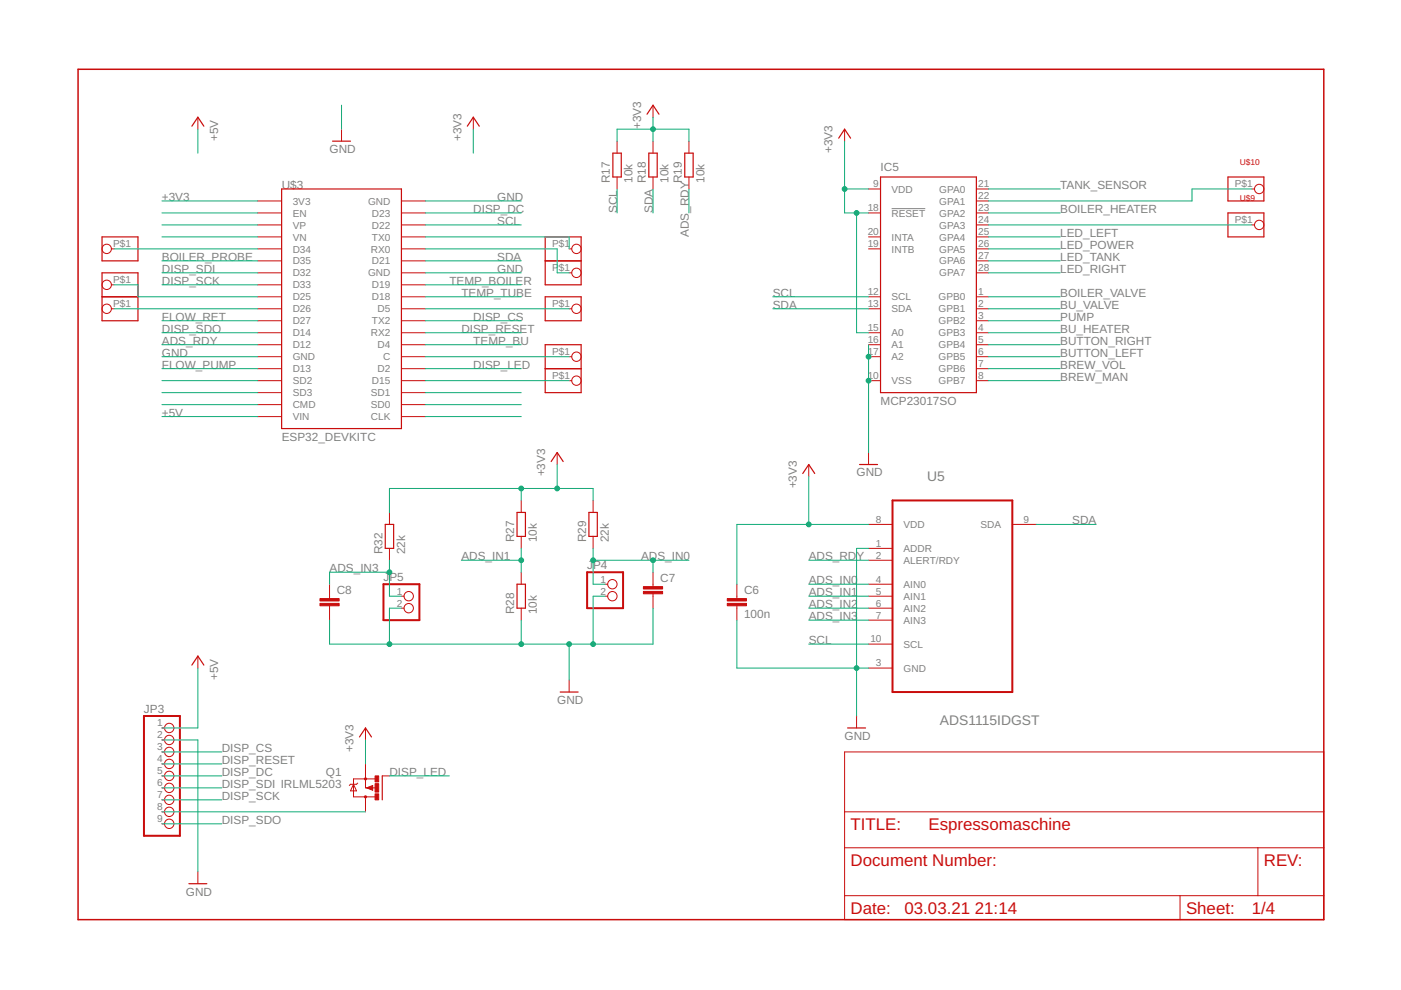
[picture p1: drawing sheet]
<svg xmlns="http://www.w3.org/2000/svg" width="297mm" height="210mm" viewBox="0 0 297 210" stroke-linecap="round" stroke-linejoin="round" font-family="sans-serif">
<path d="M189 44.2h7.2" fill="none" stroke="#808080" stroke-width=".21"/>
<g fill="none" stroke="#c90d0c" stroke-width=".42">
<path d="M189.2 106.1h25.4v40.6h-25.4zM81.3 123.9h7.6v7.6h-7.6zM124.5 121.3h7.6v7.6h-7.6zM30.5 151.8h7.6v25.4h-7.6z"/>
<circle cx="77.5" cy="169" r=".13"/>
<circle cx="77.5" cy="165.1" r=".13"/>
</g>
<g fill="none" stroke="#c90d0c" stroke-width=".21">
<path d="M42 24.8v2.6M72.4 27.4v2.5M100.4 24.8v2.6M130.8 29.9v2.6M130.8 37.5v2.6M138.5 22.3v2.5M138.5 29.9v2.6M138.5 37.5v2.6M146.1 29.9v2.6M146.1 37.5v2.6M179.1 27.4v2.5M23.6 52.8h.6"/>
<path d="M54.7 45.1h5M54.7 50.2h5M54.7 52.8h5M54.7 42.6h5M54.7 47.7h5M54.7 55.3h5M54.7 57.8h5M85.1 45.1h5.1M85.1 50.2h5.1M85.1 52.8h5.1M85.1 42.6h5.1M85.1 47.7h5.1"/>
<path d="M85.1 55.3h5.1M85.1 57.8h5.1M120.7 52.8h.5M120.7 57.8h.5M184.1 45.1h2.6M184.1 50.2h2.6M184.1 52.8h2.6M184.1 40.1h2.6M207 45.1h2.5M207 50.2h2.5M207 52.8h2.5M207 40.1h2.5"/>
<path d="M207 42.6h2.5M207 47.7h2.5M207 55.3h2.5M207 57.8h2.5M265.4 40.1h.6M265.4 47.7h.6M23.6 65.5h.6M23.6 60.4h.6M54.7 62.9h5M54.7 65.5h5M54.7 70.5h5M54.7 73.1h5"/>
<path d="M54.7 75.6h5M54.7 68h5M54.7 78.2h5M54.7 60.4h5M85.1 62.9h5.1M85.1 65.5h5.1M85.1 70.5h5.1M85.1 73.1h5.1M85.1 75.6h5.1M85.1 68h5.1M85.1 78.2h5.1M85.1 60.4h5.1"/>
<path d="M120.7 65.5h.5M120.7 75.6h.5M184.1 62.9h2.6M184.1 65.5h2.6M184.1 70.5h2.6M184.1 73.1h2.6M184.1 75.6h2.6M207 62.9h2.5M207 65.5h2.5M207 70.5h2.5M207 73.1h2.5M207 75.6h2.5"/>
<path d="M207 68h2.5M207 78.2h2.5M54.7 80.7h5M54.7 88.3h5M54.7 83.2h5M54.7 85.8h5M85.1 80.7h5.1M85.1 88.3h5.1M85.1 83.2h5.1M85.1 85.8h5.1M118.1 95.9v2.6M120.7 80.7h.5"/>
<path d="M171.5 98.5v2.5M184.1 80.7h2.6M184.1 95.9v2.6M207 80.7h2.5M82.6 108.6v2.6M82.6 116.3v2.5M110.5 106.1v2.5M110.5 113.7v2.6M125.8 106.1v2.5M125.8 113.7v2.6M184.1 111.2h5.1M184.1 116.3h5.1"/>
<path d="M184.1 118.8h5.1M214.6 111.2h5.1M42 139.1v2.5M69.9 123.9v3M69.9 128.4v3.1M85.1 126.4h.6M85.1 128.9h.6M110.5 121.3v2.6M110.5 128.9v2.6M128.3 123.9h.5M128.3 126.4h.5M138.5 121.3v3.1"/>
<path d="M138.5 125.9v3M156.2 123.9v3M156.2 128.4v3.1M184.1 123.9h5.1M184.1 126.4h5.1M184.1 128.9h5.1M184.1 131.5h5.1M184.1 136.6h5.1M34.3 154.3h.6M34.3 156.9h.6M34.3 159.4h.6M77.5 154.3v2.6"/>
<path d="M120.7 144.2v2.5M179.1 159.4h101.6v35.6h-101.6zM181.6 151.8v2.5M184.1 141.6h5.1M34.3 162h.6M34.3 164.5h.6M34.3 167h.6M34.3 169.6h.6M34.3 172.1h.6M34.3 174.7h.6M75 166.3l.6 1.4h-1.3zM75.8 166l-.2 .3h-1.3l-.2 .2"/>
<path d="M77.5 162v5h.3M77.5 169v3.1M77.7 167l1.3-.5v1.1zM78.9 167h.9M79.5 165.1h-4.5v3.9h4.5M81 164.5h1.6M179.1 172.1h101.6M179.1 179.7h101.6M266.7 179.7v10.2M42 184.8v2.6M179.1 189.9h101.6M250.2 189.9v5.1"/>
<circle cx="22.6" cy="52.8" r=".99"/>
<circle cx="122.2" cy="52.8" r=".99"/>
<circle cx="122.2" cy="57.8" r=".99"/>
<circle cx="267" cy="47.7" r="1"/>
<circle cx="267" cy="40.1" r="1"/>
<circle cx="22.6" cy="60.4" r=".99"/>
<circle cx="22.6" cy="65.5" r=".99"/>
<circle cx="122.2" cy="65.5" r=".99"/>
<circle cx="122.2" cy="75.6" r=".99"/>
<circle cx="122.2" cy="80.7" r=".99"/>
<circle cx="86.7" cy="128.9" r=".99"/>
<circle cx="86.7" cy="126.4" r=".99"/>
<circle cx="129.8" cy="126.4" r=".99"/>
<circle cx="129.8" cy="123.9" r=".99"/>
<circle cx="35.9" cy="154.3" r=".99"/>
<circle cx="35.9" cy="156.9" r=".99"/>
<circle cx="35.9" cy="159.4" r=".99"/>
<circle cx="35.9" cy="164.5" r=".99"/>
<circle cx="35.9" cy="174.7" r=".99"/>
<circle cx="35.9" cy="162" r=".99"/>
<circle cx="35.9" cy="172.1" r=".99"/>
<circle cx="35.9" cy="169.6" r=".99"/>
<circle cx="35.9" cy="167" r=".99"/>
</g>
<g fill="none" stroke="#c90d0c" stroke-width=".25">
<path d="M40.7 26.8l1.3-2 1.2 2M70.5 29.9h3.8M99.1 26.8l1.3-2 1.2 2M129.9 32.5h1.8v5h-1.8zM137.2 24.2l1.3-1.9 1.2 1.9M137.6 32.5h1.7v5h-1.7zM145.2 32.5h1.8v5h-1.8zM177.8 29.3l1.3-1.9 1.2 1.9M186.7 37.5h20.3v45.7h-20.3zM260.3 37.5h7.7v5.1h-7.7zM21.6 50.2h7.7v5.1h-7.7zM21.6 57.8h7.7v10.2h-7.7z"/>
<path d="M59.7 40.1h25.4v50.8h-25.4zM115.6 50.2h7.6v10.2h-7.6zM115.6 55.3h7.6M260.3 45.1h7.7v5.1h-7.7zM21.6 62.9h7.7M115.6 73.1h7.6v10.1h-7.6zM115.6 62.9h7.6v5.1h-7.6zM115.6 78.2h7.6M116.9 97.9l1.2-2 1.3 2M182.2 98.5h3.9M81.7 111.2h1.8v5.1h-1.8zM109.6 108.6h1.8v5.1h-1.8z"/>
<path d="M124.9 108.6h1.7v5.1h-1.7zM170.2 100.4l1.3-1.9 1.2 1.9M109.6 123.9h1.8v5h-1.8zM40.7 141l1.3-1.9 1.2 1.9M76.2 156.3l1.3-2 1.3 2M118.8 146.7h3.8M179.7 154.3h3.8M81 164.5v5.1M40 187.4h3.9"/>
</g>
<path d="M16.6 14.7h264.1v180.3h-264.1zM78.9 166.8l-.9 .2 .9 .3v-.3h-.3" fill="none" stroke="#c90d0c" stroke-width=".32"/>
<g fill="#c90d0c" stroke="#c90d0c" stroke-width=".21">
<path d="M79.5 164.5h.8v1.3h-.8z"/>
<path d="M79.5 168.3h.8v1.3h-.8z"/>
<path d="M79.5 166.2h.8v1.7h-.8z"/>
<path d="M154.2 127.9h4.1v.5h-4.1z"/>
<path d="M154.2 126.9h4.1v.5h-4.1z"/>
<path d="M136.4 125.4h4.1v.5h-4.1z"/>
<path d="M136.4 124.4h4.1v.5h-4.1z"/>
<path d="M67.8 127.9h4.1v.5h-4.1z"/>
<path d="M67.8 126.9h4.1v.5h-4.1z"/>
</g>
<g fill="none" stroke="#0dab76" stroke-width=".21">
<path d="M42 27.4v5.1M72.4 22.3v5.1M100.4 27.4v5.1M130.8 29.9v-2.5h15.3v2.5M138.5 24.8v5.1M179.1 29.9v15.2h5M24.2 52.8h30.5M34.3 42.6h20.4M34.3 57.8h20.4M34.3 50.2h20.4M34.3 55.3h20.4M34.3 45.1h20.4"/>
<path d="M34.3 47.7h20.4M90.2 42.6h20.3M90.2 57.8h20.3M90.2 52.8h27.9v5h2.6M90.2 50.2h30.5v2.6M90.2 55.3h20.3M90.2 45.1h20.3M90.2 47.7h20.3M130.8 40.1v5M138.5 40.1v5M146.1 40.1v5M179.1 40.1h5"/>
<path d="M181.6 45.1v25.4h2.5M209.5 57.8h15.3M209.5 50.2h15.3M209.5 52.8h15.3M209.5 55.3h15.3M209.5 45.1h15.3M209.5 40.1h15.3M209.5 47.7h55.9M265.4 40.1h-12.7v2.5h-43.2M24.2 60.4h5.1v2.5h25.4M24.2 65.5h30.5M34.3 75.6h20.4"/>
<path d="M34.3 70.5h20.4M34.3 68h20.4M34.3 78.2h20.4M34.3 73.1h20.4M34.3 60.4h20.4M90.2 75.6h30.5M90.2 70.5h20.3M90.2 68h20.3M90.2 62.9h20.3M90.2 65.5h30.5M90.2 78.2h20.3M90.2 73.1h20.3"/>
<path d="M90.2 60.4h20.3M163.9 62.9h20.2M163.9 65.5h20.2M184.1 73.1v22.8M209.5 75.6h15.3M209.5 70.5h15.3M209.5 68h15.3M209.5 62.9h15.3M209.5 65.5h15.3M209.5 78.2h15.3M209.5 73.1h15.3M34.3 88.3h20.4"/>
<path d="M34.3 80.7h20.4M34.3 83.2h20.4M34.3 85.8h20.4M90.2 88.3h20.3M90.2 80.7h30.5M90.2 83.2h20.3M90.2 85.8h20.3M118.1 98.5v5.1M209.5 80.7h15.3M82.6 118.8v7.6h2.5M97.8 118.8h12.7M110.5 103.6v2.5"/>
<path d="M110.5 116.3v5M125.8 106.1v-2.5h-43.2v5M125.8 116.3v7.6h2.5M125.8 118.8h20.3M138.5 118.8v2.5M171.5 101v10.2M171.5 118.8h12.6M184.1 116.3h-2.5v35.5M184.1 111.2h-27.9v12.7M219.7 111.2h12.7M82.6 121.3h-12.7v2.6M85.1 128.9h-2.5v7.7"/>
<path d="M110.5 131.5v5.1M120.7 136.6v7.6M128.3 126.4h-2.5v10.2M138.5 128.9v7.7h-68.6v-5.1M156.2 131.5v10.1h27.9M171.5 126.4h12.6M171.5 136.6h12.6M171.5 128.9h12.6M171.5 123.9h12.6M171.5 131.5h12.6M34.3 156.9h7.7v27.9M34.3 159.4h12.7"/>
<path d="M42 141.6v12.7h-7.7M77.5 156.9v5.1M34.3 162h12.7M34.3 164.5h12.7M34.3 167h12.7M34.3 169.6h12.7M34.3 174.7h12.7M34.3 172.1h43.2M82.6 164.5h12.7"/>
</g>
<g fill="#0dab76" stroke="#0dab76" stroke-width=".21">
<circle cx="184.1" cy="80.7" r=".51"/>
<circle cx="184.1" cy="75.6" r=".51"/>
<circle cx="181.6" cy="141.6" r=".51"/>
<circle cx="120.7" cy="136.6" r=".51"/>
<circle cx="125.8" cy="136.6" r=".51"/>
<circle cx="110.5" cy="136.6" r=".51"/>
<circle cx="82.6" cy="136.6" r=".51"/>
<circle cx="179.1" cy="40.1" r=".51"/>
<circle cx="181.6" cy="45.1" r=".51"/>
<circle cx="138.5" cy="27.4" r=".51"/>
<circle cx="171.5" cy="111.2" r=".51"/>
<circle cx="118.1" cy="103.6" r=".51"/>
<circle cx="110.5" cy="103.6" r=".51"/>
<circle cx="125.8" cy="118.8" r=".51"/>
<circle cx="138.5" cy="118.8" r=".51"/>
<circle cx="110.5" cy="118.8" r=".51"/>
<circle cx="82.6" cy="121.3" r=".51"/>
</g>
<g font-size="3.6" fill="#c90d0c">
<text x="180.4" y="175.9">TITLE:</text>
<text x="196.9" y="175.9">Espressomaschine</text>
<text x="180.4" y="183.6">Document Number:</text>
<text x="268" y="183.6">REV:</text>
<text x="180.4" y="193.7">Date:</text>
<text x="191.8" y="193.7">03.03.21</text>
<text x="206.7" y="193.7">21:14</text>
<text x="251.5" y="193.7">Sheet:</text>
<text x="265.4" y="193.7">1/4</text>
</g>
<g font-size="2.9" fill="#808080">
<text x="196.6" y="102.1">U5</text>
<text x="199.3" y="153.7">ADS1115IDGST</text>
</g>
<g font-size="2.5" fill="#808080">
<text x="46.3" y="29.9" transform="rotate(-90 46.3 29.9)">+5V</text>
<text x="97.8" y="29.9" transform="rotate(-90 97.8 29.9)">+3V3</text>
<text x="135.9" y="27.4" transform="rotate(-90 135.9 27.4)">+3V3</text>
<text x="69.9" y="32.5">GND</text>
<text x="176.5" y="32.5" transform="rotate(-90 176.5 32.5)">+3V3</text>
<text x="59.7" y="40.1">U$3</text>
<text x="129.3" y="38.8" transform="rotate(-90 129.3 38.8)">R17</text>
<text x="134.1" y="38.8" transform="rotate(-90 134.1 38.8)">10k</text>
<text x="136.9" y="38.8" transform="rotate(-90 136.9 38.8)">R18</text>
<text x="141.7" y="38.8" transform="rotate(-90 141.7 38.8)">10k</text>
<text x="144.6" y="38.8" transform="rotate(-90 144.6 38.8)">R19</text>
<text x="149.4" y="38.8" transform="rotate(-90 149.4 38.8)">10k</text>
<text x="186.7" y="36.3">IC5</text>
<text x="224.8" y="40.1">TANK_SENSOR</text>
<text x="34.3" y="42.6">+3V3</text>
<text x="100.4" y="45.2">DISP_DC</text>
<text x="105.4" y="42.6">GND</text>
<text x="105.4" y="47.7">SCL</text>
<text x="130.8" y="45.2" transform="rotate(-90 130.8 45.2)">SCL</text>
<text x="138.4" y="45.2" transform="rotate(-90 138.4 45.2)">SDA</text>
<text x="224.8" y="45.2">BOILER_HEATER</text>
<text x="146.1" y="50.2" transform="rotate(-90 146.1 50.2)">ADS_RDY</text>
<text x="224.8" y="50.2">LED_LEFT</text>
<text x="224.8" y="52.8">LED_POWER</text>
<text x="34.3" y="55.3">BOILER_PROBE</text>
<text x="34.3" y="57.9">DISP_SDI</text>
<text x="105.4" y="57.9">GND</text>
<text x="105.4" y="55.3">SDA</text>
<text x="224.8" y="55.3">LED_TANK</text>
<text x="224.8" y="57.9">LED_RIGHT</text>
<text x="34.3" y="60.4">DISP_SCK</text>
<text x="95.3" y="60.4">TEMP_BOILER</text>
<text x="97.8" y="62.9">TEMP_TUBE</text>
<text x="163.8" y="62.9">SCL</text>
<text x="163.8" y="65.5">SDA</text>
<text x="224.8" y="62.9">BOILER_VALVE</text>
<text x="224.8" y="65.5">BU_VALVE</text>
<text x="34.3" y="70.5">DISP_SDO</text>
<text x="34.3" y="68">FLOW_RET</text>
<text x="97.8" y="70.5">DISP_RESET</text>
<text x="100.4" y="68">DISP_CS</text>
<text x="224.8" y="70.5">BU_HEATER</text>
<text x="224.8" y="68">PUMP</text>
<text x="34.3" y="75.6">GND</text>
<text x="34.3" y="73.1">ADS_RDY</text>
<text x="100.4" y="73.1">TEMP_BU</text>
<text x="224.8" y="73.1">BUTTON_RIGHT</text>
<text x="224.8" y="75.6">BUTTON_LEFT</text>
<text x="34.3" y="78.2">FLOW_PUMP</text>
<text x="100.4" y="78.2">DISP_LED</text>
<text x="224.8" y="80.7">BREW_MAN</text>
<text x="224.8" y="78.2">BREW_VOL</text>
<text x="34.3" y="88.3">+5V</text>
<text x="186.7" y="85.8">MCP23017SO</text>
<text x="59.7" y="93.4">ESP32_DEVKITC</text>
<text x="115.6" y="101" transform="rotate(-90 115.6 101)">+3V3</text>
<text x="181.6" y="101">GND</text>
<text x="168.9" y="103.6" transform="rotate(-90 168.9 103.6)">+3V3</text>
<text x="227.3" y="111.2">SDA</text>
<text x="81.1" y="117.5" transform="rotate(-90 81.1 117.5)">R32</text>
<text x="85.9" y="117.5" transform="rotate(-90 85.9 117.5)">22k</text>
<text x="97.8" y="118.8">ADS_IN1</text>
<text x="109" y="115" transform="rotate(-90 109 115)">R27</text>
<text x="113.8" y="115" transform="rotate(-90 113.8 115)">10k</text>
<text x="124.3" y="115" transform="rotate(-90 124.3 115)">R29</text>
<text x="129.1" y="115" transform="rotate(-90 129.1 115)">22k</text>
<text x="135.9" y="118.8">ADS_IN0</text>
<text x="171.5" y="118.8">ADS_RDY</text>
<text x="69.9" y="121.3">ADS_IN3</text>
<text x="81.3" y="123.2">JP5</text>
<text x="124.5" y="120.7">JP4</text>
<text x="140" y="123.5">C7</text>
<text x="171.5" y="123.9">ADS_IN0</text>
<text x="71.4" y="126">C8</text>
<text x="109" y="130.2" transform="rotate(-90 109 130.2)">R28</text>
<text x="113.8" y="130.2" transform="rotate(-90 113.8 130.2)">10k</text>
<text x="157.7" y="131.1">100n</text>
<text x="157.7" y="126">C6</text>
<text x="171.5" y="126.4">ADS_IN1</text>
<text x="171.5" y="129">ADS_IN2</text>
<text x="171.5" y="131.5">ADS_IN3</text>
<text x="171.5" y="136.6">SCL</text>
<text x="46.3" y="144.2" transform="rotate(-90 46.3 144.2)">+5V</text>
<text x="118.1" y="149.3">GND</text>
<text x="30.5" y="151.2">JP3</text>
<text x="47" y="159.4">DISP_CS</text>
<text x="47" y="162">DISP_RESET</text>
<text x="75" y="159.4" transform="rotate(-90 75 159.4)">+3V3</text>
<text x="179.1" y="156.9">GND</text>
<text x="47" y="164.5">DISP_DC</text>
<text x="47" y="167">DISP_SDI IRLML5203</text>
<text x="69.1" y="164.5">Q1</text>
<text x="82.6" y="164.5">DISP_LED</text>
<text x="47" y="169.6">DISP_SCK</text>
<text x="47" y="174.7">DISP_SDO</text>
<text x="39.4" y="189.9">GND</text>
</g>
<g font-size="2.1" fill="#808080">
<text x="185.2" y="39.7">9</text>
<text x="189" y="40.8">VDD</text>
<text x="199.1" y="40.8">GPA0</text>
<text x="207.4" y="39.7">21</text>
<text x="261.8" y="39.7">P$1</text>
<text x="62.1" y="45.9">EN</text>
<text x="62.1" y="43.4">3V3</text>
<text x="78" y="43.4">GND</text>
<text x="78.9" y="45.9">D23</text>
<text x="184" y="44.8">18</text>
<text x="189" y="45.9">RESET</text>
<text x="199.1" y="43.4">GPA1</text>
<text x="199.1" y="45.9">GPA2</text>
<text x="207.4" y="42.3">22</text>
<text x="207.4" y="44.8">23</text>
<text x="207.4" y="47.3">24</text>
<text x="261.8" y="47.3">P$1</text>
<text x="24" y="52.4">P$1</text>
<text x="62.1" y="48.5">VP</text>
<text x="62.1" y="51">VN</text>
<text x="62.1" y="53.5">D34</text>
<text x="78.6" y="53.5">RX0</text>
<text x="78.9" y="48.5">D22</text>
<text x="78.9" y="51">TX0</text>
<text x="117.1" y="52.4">P$1</text>
<text x="184" y="49.9">20</text>
<text x="184" y="52.4">19</text>
<text x="189" y="51">INTA</text>
<text x="189" y="53.5">INTB</text>
<text x="199.1" y="48.5">GPA3</text>
<text x="199.1" y="51">GPA4</text>
<text x="199.1" y="53.5">GPA5</text>
<text x="207.4" y="49.9">25</text>
<text x="207.4" y="52.4">26</text>
<text x="62.1" y="56.1">D35</text>
<text x="62.1" y="58.6">D32</text>
<text x="78" y="58.6">GND</text>
<text x="78.9" y="56.1">D21</text>
<text x="117.1" y="57.5">P</text>
<text x="118.5" y="57.5">$1</text>
<text x="199.1" y="56.1">GPA6</text>
<text x="199.1" y="58.6">GPA7</text>
<text x="207.4" y="55">27</text>
<text x="207.4" y="57.5">28</text>
<text x="24" y="60">P$1</text>
<text x="24" y="65.1">P$1</text>
<text x="62.1" y="61.2">D33</text>
<text x="62.1" y="63.7">D25</text>
<text x="78.9" y="61.2">D19</text>
<text x="78.9" y="63.7">D18</text>
<text x="117.1" y="65.1">P$1</text>
<text x="184" y="62.6">12</text>
<text x="184" y="65.1">13</text>
<text x="189" y="63.7">SCL</text>
<text x="199" y="63.7">GPB0</text>
<text x="207.4" y="62.6">1</text>
<text x="207.4" y="65.1">2</text>
<text x="62.1" y="66.2">D26</text>
<text x="62.1" y="68.8">D27</text>
<text x="62.1" y="71.3">D14</text>
<text x="78.6" y="71.3">RX2</text>
<text x="78.9" y="68.8">TX2</text>
<text x="80.1" y="66.2">D5</text>
<text x="184" y="70.2">15</text>
<text x="189" y="66.2">SDA</text>
<text x="189" y="71.3">A0</text>
<text x="199" y="66.2">GPB1</text>
<text x="199" y="68.8">GPB2</text>
<text x="199" y="71.3">GPB3</text>
<text x="207.4" y="67.7">3</text>
<text x="207.4" y="70.2">4</text>
<text x="62.1" y="73.9">D12</text>
<text x="62.1" y="76.4">GND</text>
<text x="80.1" y="73.9">D4</text>
<text x="81.2" y="76.4">C</text>
<text x="117.1" y="75.3">P$1</text>
<text x="184" y="72.7">16</text>
<text x="184" y="75.3">17</text>
<text x="189" y="73.9">A1</text>
<text x="189" y="76.4">A2</text>
<text x="199" y="73.9">GPB4</text>
<text x="199" y="76.4">GPB5</text>
<text x="207.4" y="72.7">5</text>
<text x="207.4" y="75.3">6</text>
<text x="207.4" y="77.8">7</text>
<text x="62.1" y="78.9">D13</text>
<text x="62.1" y="81.5">SD2</text>
<text x="78.9" y="81.5">D15</text>
<text x="80.1" y="78.9">D2</text>
<text x="117.1" y="80.4">P$1</text>
<text x="184" y="80.4">10</text>
<text x="189" y="81.5">VSS</text>
<text x="199" y="78.9">GPB6</text>
<text x="199" y="81.5">GPB7</text>
<text x="207.4" y="80.4">8</text>
<text x="62.1" y="89.1">VIN</text>
<text x="62.1" y="84">SD3</text>
<text x="62.1" y="86.5">CMD</text>
<text x="78.6" y="84">SD1</text>
<text x="78.6" y="86.5">SD0</text>
<text x="78.6" y="89.1">CLK</text>
<text x="185.7" y="110.8">8</text>
<text x="191.6" y="111.9">VDD</text>
<text x="207.9" y="111.9">SDA</text>
<text x="217" y="110.8">9</text>
<text x="185.7" y="115.9">1</text>
<text x="185.7" y="118.4">2</text>
<text x="191.6" y="117">ADDR</text>
<text x="191.6" y="119.6">ALERT/RDY</text>
<text x="127.3" y="123.5">1</text>
<text x="185.7" y="123.5">4</text>
<text x="191.6" y="124.6">AIN0</text>
<text x="84.1" y="126.1">1</text>
<text x="84.1" y="128.6">2</text>
<text x="127.3" y="126.1">2</text>
<text x="185.7" y="126.1">5</text>
<text x="185.7" y="128.6">6</text>
<text x="185.7" y="131.1">7</text>
<text x="191.6" y="127.2">AIN1</text>
<text x="191.6" y="129.7">AIN2</text>
<text x="184.5" y="136.2">10</text>
<text x="191.6" y="132.3">AIN3</text>
<text x="191.6" y="137.3">SCL</text>
<text x="185.7" y="141.3">3</text>
<text x="191.6" y="142.4">GND</text>
<text x="33.3" y="154">1</text>
<text x="33.3" y="156.5">2</text>
<text x="33.3" y="159.1">3</text>
<text x="33.3" y="161.6">4</text>
<text x="33.3" y="164.2">5</text>
<text x="33.3" y="166.7">6</text>
<text x="33.3" y="169.2">7</text>
<text x="33.3" y="171.8">8</text>
<text x="33.3" y="174.3">9</text>
</g>
<g font-size="1.8" fill="#c90d0c">
<text x="262.9" y="35">U$10</text>
<text x="262.9" y="42.6">U$9</text>
</g>
</svg>
